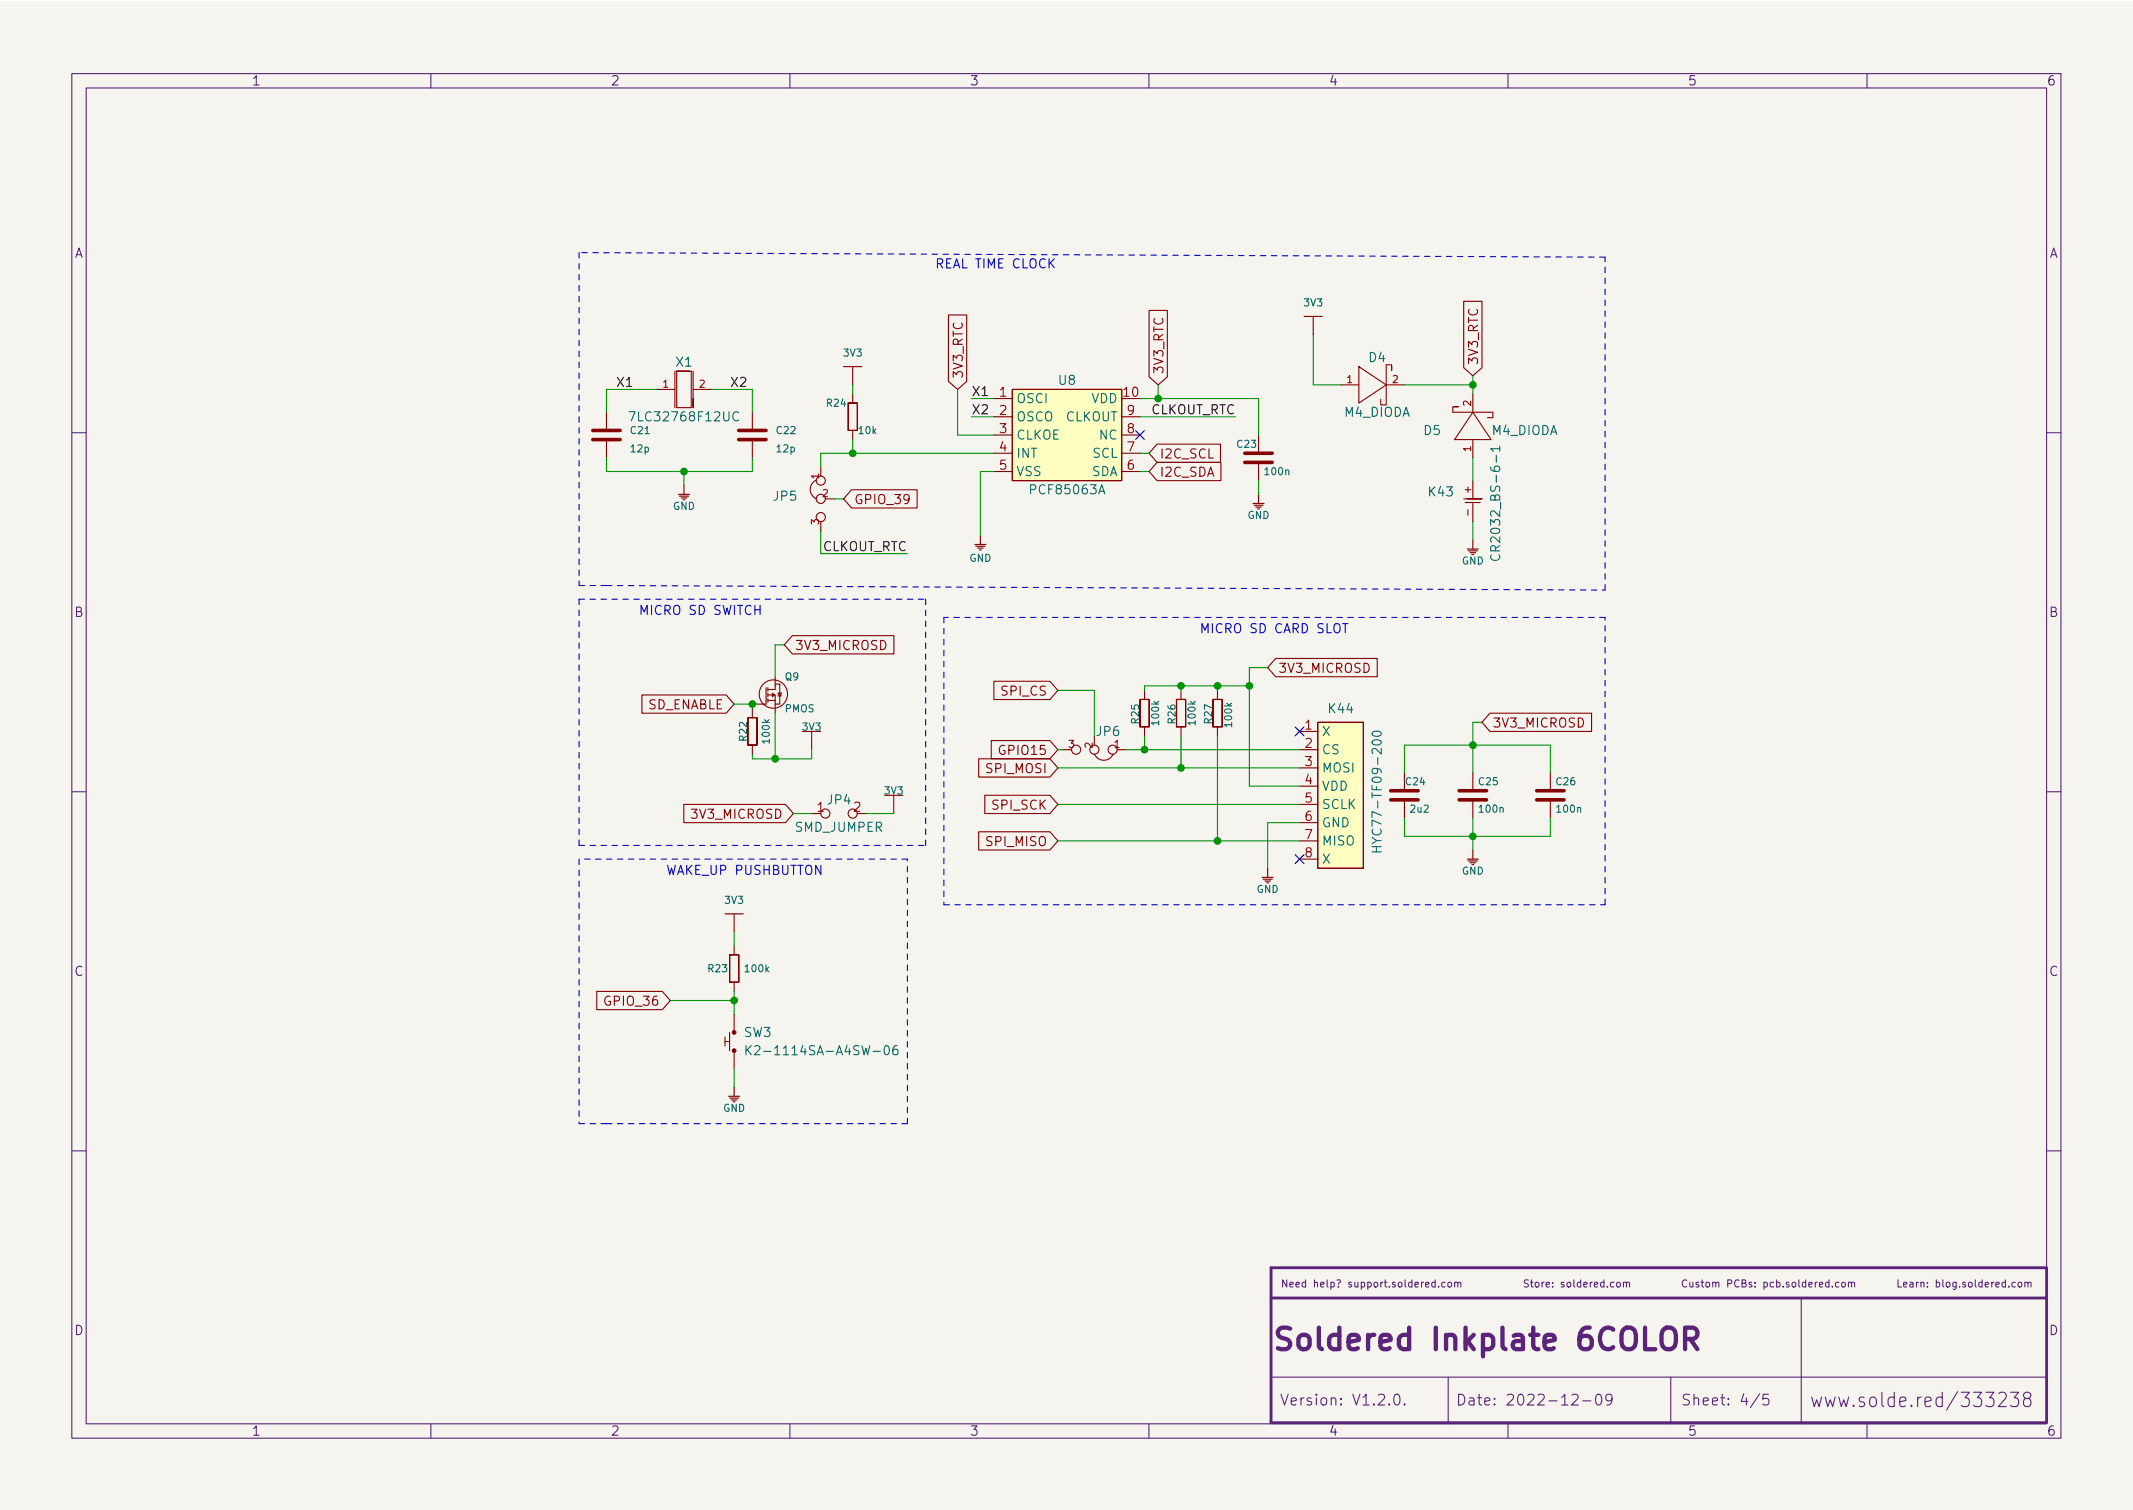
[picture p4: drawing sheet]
<svg xmlns="http://www.w3.org/2000/svg" width="297mm" height="210mm" viewBox="0 0 297 210" stroke-linecap="round" stroke-linejoin="round" font-family="sans-serif">
<path d="M0 .2h297v210.1h-297z" fill="#f5f4ef" stroke="#f5f4ef" stroke-width=".14"/>
<g fill="none" stroke="#5b2379" stroke-width=".15">
<path d="M10 10.2h277v190.1h-277zM12 12.2h273v186.1h-273zM60 10.2v2M110 10.2v2M160 10.2v2M210 10.2v2M260 10.2v2M10 60.2h2M285 60.2h2M10 110.2h2M285 110.2h2M10 160.2h2"/>
<path d="M199.9 178.6l-.3-.1-.2 .2 .1 .5h.4M199.9 178.2v1M200.3 179.1v.1M201.2 178.6l-.2-.1-.2 .2 .1 .5h.3M201.7 178.6l.3-.1 .1 .2v.3l-.1 .2h-.3l-.1-.2zM202.6 178.6l.1-.1 .3 .1v.6M202.6 178.5v.7M203 178.7l.1-.2 .3 .1v.6M225.2 178.6l.1-.1 .3 .1v.4v.2h-.3l-.1-.1zM226.1 178.6l.1-.1 .3 .1v.6M226.1 178.5v.7M226.5 178.7l.1-.2 .3 .1v.6"/>
<path d="M234.9 178.3a.47 .47 0 0 0-.7 .3 .47 .47 0 0 0 .5 .6l.2-.1M235.3 178.5l.1 .7h.2l.1-.1M235.7 178.5v.7M236.6 178.6l-.3-.1-.1 .2v.1l.4 .1v.3h-.4M236.9 178.5h.4M237 178.2v.9l.3 .1M237.6 178.6l.3-.1 .2 .2v.3l-.2 .2h-.3v-.2zM238.5 178.6l.1-.1 .3 .1v.6M238.5 178.5v.7M238.9 178.7l.2-.2 .2 .1 .1 .6M240.6 178.7h.5l.1-.2-.1-.2-.5-.1v1M242.2 178.3a.47 .47 0 0 0-.7 .3 .47 .47 0 0 0 .5 .6l.2-.1"/>
<path d="M242.6 178.7l.4-.1 .1-.1v-.2l-.5-.1v1h.4l.1-.1 .1-.2-.3-.2M243.9 178.6l-.2-.1-.1 .2v.1l.3 .1v.3h-.3M244.4 179.1v.1M244.4 178.6v.1M245.6 178.6l.3-.1 .2 .2-.1 .5h-.4M245.6 178.5v1M247 178.6l-.3-.1-.2 .2 .1 .5h.4M247.4 178.6l.3-.1 .2 .2-.1 .5h-.4M247.4 178.2v1M248.3 179.1v.1M249.1 178.6l-.2-.1-.2 .2 .1 .1 .3 .1v.3h-.4M249.6 178.6l.3-.1 .2 .2v.3l-.2 .2h-.3v-.2z"/>
<path d="M250.5 178.2v.9l.1 .1M251.5 178.6l-.3-.1-.2 .2 .1 .5h.4M251.5 178.2v1M251.9 178.9l.5-.1-.1-.2-.3-.1-.1 .2v.5h.4M252.8 178.5v.7M253.1 178.5l-.3 .2M253.4 178.9l.4-.1v-.2l-.3-.1-.1 .2v.5h.4M254.7 178.6l-.3-.1-.2 .2 .1 .5h.4M254.7 178.2v1M255.2 179.1v.1M256.1 178.6l-.3-.1-.2 .2 .1 .5h.4M256.5 178.6l.1-.1 .3 .1 .1 .4-.1 .2h-.3l-.1-.1z"/>
<path d="M257.4 178.6l.2-.1 .2 .1v.6M257.4 178.5v.7M257.8 178.7l.2-.2 .2 .1 .1 .6M280.6 178.6l-.2-.1-.2 .2 .1 .5h.3M281.1 178.6l.1-.1 .3 .1 .1 .4-.1 .2h-.3l-.1-.1zM282 178.6l.1-.1 .3 .1v.6M282 178.5v.7M282.4 178.7l.2-.2 .2 .1v.6M285 160.2h2M60 198.3v2M110 198.3v2M160 198.3v2"/>
<path d="M177 191.8h108M194.3 194.2a.36 .36 0 0 1 .6 .2 .77 .77 0 0 1-.4 1.2 1 1 0 0 1-.2-1.4zM195.6 195.5l.1 .1h-.1h-.1l.1-.1v.1M201.7 191.8v6.5M210 198.3v2M218.9 194.3l.2-.2 .5 .1a.41 .41 0 0 1 .1 .6l-.9 .8h1M220.4 195.1h1.2M222.4 194.2a.36 .36 0 0 1 .6 .2 .77 .77 0 0 1-.4 1.2 1 1 0 0 1-.2-1.4zM224.5 194.8l-.3 .3h-.3l-.3-.3v-.4l.2-.2 .4-.1 .2 .2a.99 .99 0 0 1-.3 1.3h-.3M232.7 191.8v6.5M245.1 194.1l-1.3 1.9M246.3 194.1h-.7l-.1 .7 .2-.1 .5 .1 .1 .2v.5l-.2 .1h-.4l-.2-.1"/>
<path d="M250.8 180.7v17.6M260 198.3v2M270.5 194.6l-.5-.1-.4 .4v.6l.2 .3 .2 .1 .5-.1M270.5 193.9v2M272.6 193.8l-1.5 2.5M282.1 194.7l-.1-.1a.43 .43 0 0 1-.2-.4 .43 .43 0 0 1 .3-.3l.5 .1a.43 .43 0 0 1 .2 .4 .43 .43 0 0 1-.3 .3l-.5 .1a.67 .67 0 0 0 0 1l.1 .1 .5-.1a.67 .67 0 0 0 0-1l-.1-.1"/>
</g>
<path d="M231.5 185.3a1.01 1.01 0 0 1 1.2-.4 1.01 1.01 0 0 1 .7 1v1a1 1 0 0 1-1 1 1 1 0 0 1-1-1v-1zM234.7 186.4h1.1a.81 .81 0 0 0 .6-.7 .81 .81 0 0 0-.6-.8h-1.1v3M235.4 186.4l1 1.5" fill="none" stroke="#5b2379" stroke-width=".6"/>
<path d="M284.8 176.5h-107.8v21.6h107.9M285 176.5v21.6M177 180.7h108" fill="none" stroke="#5b2379" stroke-width=".4"/>
<g fill="#840000" stroke="#840000" stroke-width=".15">
<circle cx="102.2" cy="146.3" r=".25"/>
<circle cx="102.2" cy="143.8" r=".25"/>
</g>
<g fill="none" stroke="#840000" stroke-width=".15">
<path d="M84.5 57.4v2.5M91.4 54.2h2.6M94 51.7v5.1M94.2 51.7v5.1h2.1v-5.1h-2.1h1.8M96.5 51.7v5.1v-1.3M96.5 54.2h2.6M104.8 57.4v2.5M118.1 59.9h1.3zM118.1 56.1v3.8zM118.1 56.1h1.3zM118.7 51v2.6M118.7 54.9v1.2"/>
<path d="M118.7 59.9v1.3M119.4 56.1v3.8zM132.1 43.9h2.5v9.2l-1.3 1.1-1.2-1.1zM138.4 55.5h2.6M138.4 58h2.6M141 54.2h15.2v12.7h-15.2zM156.2 58h2.5M160 43.2h2.6v9.3l-1.3 1.1-1.3-1.1zM182.9 44.1v2.5M186.7 53.6h2.5M189.2 51l3.8 2.6-3.8 2.5zM193 53.6h2.6"/>
<path d="M193.8 51v.6v-.8h-.8v5.6h-.7v-.8M202.6 56.6h.5h-.8v.8h5.6v.8h-.8M203.8 42h2.6v9.2l-1.3 1.1-1.3-1.1zM205.1 57.4l2.5 3.8h-5zM205.1 54.9v2.5M84.5 61.2v2.5M104.8 61.2v2.5M113.7 66.8a1.42 1.42 0 0 0-.9 1.4 1.42 1.42 0 0 0 .9 1.3M114.3 65v1.3M114.3 72.6v1.3M114.9 69.5h1.3M118.6 68.2h9.1v2.5h-9.1l-1.1-1.2z"/>
<path d="M138.4 60.6h2.6M138.4 63.1h2.6M138.4 65.7h2.6M156.2 60.6h2.5M156.2 63.1h2.5M156.2 65.7h2.5M161.1 61.8h8.9v2.6h-8.9l-1.1-1.3zM161.1 64.4h8.9v2.5h-8.9l-1.1-1.2zM175.3 60.6v2.5M175.3 64.4v2.5M203.8 69.5h2.6h-2.1M204.3 70h-.2h2"/>
<path d="M205.1 61.2v2.5M205.1 66.9v2.6M205.1 70.1v2.5M89.4 96.8h11.7l1.1 1.2-1.1 1.3h-11.7zM104.1 99.9l.1 3.9zM104.1 99.9h1.3zM104.8 98.7v1.2M105.4 99.9v3.9zM106.7 95.8v2.2h-1.3M106.9 96.8h1v.7M106.9 95.8v.5M106.9 96.5v.5"/>
<path d="M106.9 97.3v.5M106.9 97.5h1M107.6 96.5l.2 .3-.2 .2zM107.9 95.2h.7v2.8h-.7M107.9 94.2v1.8h-1M107.9 97.5v1.8M108.3 96.5h.5l-.2 .4zM108.3 96.9h.5M110.3 88.5h14.2v2.6h-14.2l-1.1-1.3zM138.4 94.9h7.8l1.1 1.2-1.1 1.3h-7.8zM158.7 97.4l.1 3.8zM158.7 97.4h1.3z"/>
<path d="M159.4 96.1v1.3M160 97.4v3.8zM163.8 97.4l.1 3.8zM163.8 97.4h1.3zM164.5 96.1v1.3M165.1 97.4v3.8zM168.9 97.4v3.8zM168.9 97.4h1.3zM169.5 96.1v1.3M170.2 97.4v3.8zM177.6 91.7h14.2v2.5h-14.2l-1.1-1.2zM207.5 99.3h14.1v2.5h-14.1l-1.1-1.2z"/>
<path d="M95.2 112h14.2l1.1 1.3-1.1 1.2h-14.2zM104.1 103.7l1.3 .1zM104.8 103.8v1.2M113 101.8v2.6M113 113.3h1.3M119.4 113.3h1.2M124.5 110.7v2.6M136.3 105.7h9.9l1.1 1.2-1.1 1.3h-9.9zM136.3 115.8h9.9l1.1 1.3-1.1 1.3h-9.9zM137.1 110.7h9.1l1.1 1.3-1.1 1.3h-9.1zM138 103.1h8.2l1.1 1.3-1.1 1.3h-8.2zM148 104.4h1.2"/>
<path d="M152.4 102.5v1.3M152.4 105a1.42 1.42 0 0 0 1.3 .9 1.42 1.42 0 0 0 1.3-.9M155.6 104.4h1.2M158.7 101.2h1.3zM159.4 101.2v1.3M163.8 101.2h1.3zM164.5 101.2v1.3M168.9 101.2h1.3zM169.5 101.2v1.3M181 104.4h2.5M181 101.8h2.5M181 106.9h2.5"/>
<path d="M181 109.5h2.5M181 112h2.5M181 114.5h2.5M181 117.1h2.5M181 119.6h2.5M183.5 100.6h6.4v20.3h-6.4zM195.6 107.6v2.5M195.6 111.4v2.5M205.1 107.6v2.5M205.1 111.4v2.5M215.9 107.6v2.5M215.9 111.4v2.5"/>
<path d="M83.1 138h9.1l1.1 1.3-1.1 1.3h-9.1zM101.6 136.7l1.3 .1zM101.6 133v3.8zM101.6 132.9l1.3 .1zM102.2 127.2v2.6M102.2 131.7v1.3M102.2 136.8v1.2M102.9 133v3.8zM101 145h.6M101 144.4v1.3M101.6 143.8v2.5M102.2 141.2v2.6"/>
<path d="M102.2 146.3v2.5"/>
<circle cx="114.3" cy="69.5" r=".63"/>
<circle cx="114.3" cy="66.9" r=".63"/>
<circle cx="114.3" cy="72" r=".63"/>
<circle cx="107.7" cy="96.6" r="1.97"/>
<circle cx="114.9" cy="113.3" r=".63"/>
<circle cx="118.7" cy="113.3" r=".63"/>
<circle cx="149.9" cy="104.4" r=".63"/>
<circle cx="152.4" cy="104.4" r=".63"/>
<circle cx="154.9" cy="104.4" r=".63"/>
</g>
<g fill="none" stroke="#006464" stroke-width=".15">
<path d="M87.6 57.3h.8l-.5 1.3M102.8 57.5a.51 .51 0 0 0-.6 0 .51 .51 0 0 0-.1 .6 .48 .48 0 0 0 .2 .4 .48 .48 0 0 0 .5 0M207.7 77.2a.51 .51 0 0 0 0 .7 .51 .51 0 0 0 .6 .1 .48 .48 0 0 0 .5-.2 .48 .48 0 0 0-.1-.6M208.9 62.5h-1.3l.3 .4M208.9 62.1v.8M191.1 118.6h1.2M191.1 117.9h1.2M191.2 101.9l.4-.1 .5 .1 .2 .1v.2a.79 .79 0 0 1-1.2 0zM191.7 117.9v.7M103.9 145.6v1.3M104.1 146.1l.5 .8M104.6 145.6l-.7 .7"/>
<path d="M105.1 145.7l.2-.1h.3l.2 .1v.3v.1l-.8 .8h.8M123.2 145.7l.3-.1a.79 .79 0 0 1 0 1.3l-.2-.1-.1-.2-.1-.5zM124.9 145.6a.5 .5 0 0 0-.6 .5v.5l.1 .2 .4 .1 .2-.1 .1-.5-.2-.2h-.3l-.3 .2"/>
</g>
<g fill="none" stroke="#840000" stroke-width=".16">
<path d="M117.5 51h2.5M181.6 44.1h2.5M94.5 68.8h1.5M94.6 69.1h1.3M94.9 69.3h.7M95.2 67.6v1.2M135.8 75.8h1.5M135.9 76.1h1.3M136.1 76.3h.8M136.4 76.6h.3M136.5 74.5v1.3M174.5 70.1h1.5"/>
<path d="M174.6 70.4h1.3M174.9 70.6h.7M175.3 68.8v1.3M204.3 76.4h1.6M204.5 76.7h1.2M204.7 77h.8M205.1 75.2v1.2M111.8 101.8h2.5M123.2 110.7h2.5M204.3 119.6h1.6M204.5 119.9h1.2M205.1 118.4v1.2"/>
<path d="M101 127.2h2.5M175.8 122.2h1.5M175.9 122.4h1.3M176.1 122.7h.8M176.5 120.9v1.3M204.7 120.1h.8M101.5 152.6h1.5M101.6 152.9h1.3M101.9 153.2h.7M102.2 151.4v1.2"/>
</g>
<path d="M82.5 59.9h3.9M102.9 59.9h3.8M82.5 61.2h3.9M102.9 61.2h3.8M173.4 64.4h3.8M173.4 63.1h3.8M193.7 111.4h3.8M193.7 110.1h3.8M203.2 111.4h3.8M203.2 110.1h3.8M214 111.4h3.8M214 110.1h3.8" fill="none" stroke="#840000" stroke-width=".5"/>
<g fill="#ffffc2" stroke="#ffffc2" stroke-width=".14">
<path d="M141 54.2h15.2v12.7h-15.2z"/>
<path d="M183.5 100.6h6.4v20.3h-6.4z"/>
</g>
<path d="M146.3 36.6l.5 .7M146.8 36l-.7 .8M105.1 84.9h.7M105.8 84.3v1.3M187 86.8h.7M187.3 86.8v1.3" fill="none" stroke="#0000c2" stroke-width=".15"/>
<g fill="none" stroke="#0000c2" stroke-width=".15" stroke-dasharray=".8 .8">
<path d="M80.6 35.2v46.3M223.5 35.8l-142.9-.6M80.6 83.4v34.3M80.6 81.5h3.9M80.6 83.4h48.3M84.5 81.5l139 .7M131.4 86v40M223.5 82.2v-46.4M223.5 86h-92.1M80.6 117.7h48.3M80.6 119.6v36.9M126.4 119.6h-45.8"/>
<path d="M128.9 117.7v-34.3M131.4 126h92.1M223.5 126v-40M80.6 156.5h3.9M84.5 156.5h41.9M126.4 156.5v-36.9"/>
</g>
<g fill="none" stroke="#009600" stroke-width=".15">
<path d="M91.4 54.2h-6.9v3.2M99.1 54.2h5.7v3.2M118.7 53.6v1.3M133.3 54.2v6.4h5.1M135.3 58h3.1M135.3 55.5h3.1M158.7 58h13.4M158.7 55.5h16.6v5.1M161.3 53.6v1.9M182.9 46.6v7h3.8M195.6 53.6h9.5M205.1 52.3v2.6"/>
<path d="M84.5 63.7v2h20.3v-2M95.2 65.7v1.9M114.3 73.9v3.2h12.1M116.2 69.5h1.3M118.7 61.2v1.9M138.4 65.7h-1.9v8.8M138.4 63.1h-24.1v1.9M158.7 65.7h1.3M158.7 63.1h1.3M175.3 66.9v1.9M205.1 63.7v3.2M205.1 72.6v2.6"/>
<path d="M102.2 98h3.2M104.8 98v.7M107.9 99.3v6.4M109.2 89.8h-1.3v4.4M147.3 96.1h5.1v6.4M164.5 95.5v.6M169.5 95.5v.6M174 95.5h-14.6v.6M176.5 93h-2.5v16.5h7M110.5 113.3h2.5M113 104.4v1.3h-8.2v-.7M120.6 113.3h3.9"/>
<path d="M147.3 117.1h33.7M147.3 106.9h33.7M147.3 104.4h.7M147.3 112h33.7M156.8 104.4h24.2M159.4 102.5v1.9M164.5 102.5v4.4M169.5 102.5v14.6M181 114.5h-4.5v6.4M195.6 107.6v-3.8h20.3v3.8M195.6 113.9v2.6h20.3v-2.6M205.1 113.9v4.5"/>
<path d="M206.4 100.6h-1.3v7M93.3 139.3h8.9M102.2 129.8v1.9M102.2 138v3.2M102.2 148.8v2.6"/>
</g>
<path d="M158.1 60l1.3 1.2M159.4 60l-1.3 1.2M180.4 119l1.2 1.2M180.4 101.2l1.2 1.3M181.6 119l-1.2 1.2M181.6 101.2l-1.2 1.3" fill="none" stroke="#000084" stroke-width=".15"/>
<g fill="#009600" stroke="#009600" stroke-width=".15">
<circle cx="205.1" cy="103.8" r=".46"/>
<circle cx="205.1" cy="116.5" r=".46"/>
<circle cx="107.9" cy="105.7" r=".46"/>
<circle cx="104.8" cy="98" r=".46"/>
<circle cx="102.2" cy="139.3" r=".46"/>
<circle cx="205.1" cy="53.6" r=".46"/>
<circle cx="161.3" cy="55.5" r=".46"/>
<circle cx="169.5" cy="95.5" r=".46"/>
<circle cx="174" cy="95.5" r=".46"/>
<circle cx="164.5" cy="95.5" r=".46"/>
<circle cx="118.7" cy="63.1" r=".46"/>
<circle cx="95.2" cy="65.7" r=".46"/>
<circle cx="159.4" cy="104.4" r=".46"/>
<circle cx="164.5" cy="106.9" r=".46"/>
<circle cx="169.5" cy="117.1" r=".46"/>
</g>
<text font-size="4.2" fill="#5b2379" x="177" y="188">Soldered Inkplate 6COLOR</text>
<g font-size="2.8" fill="#5b2379">
<text x="252" y="196">www.solde.red/</text>
<text x="272.8" y="196">333238</text>
</g>
<g font-size="2.1" fill="#5b2379">
<text x="178.2" y="195.7">Version: V1.2.0.</text>
<text x="202.7" y="195.7">Date: 2022-12-09</text>
<text x="234" y="195.7">Sheet: 4/5</text>
</g>
<g font-size="1.8" fill="#5b2379">
<text x="35" y="11.9">1</text>
<text x="85" y="11.9">2</text>
<text x="135" y="11.9">3</text>
<text x="185" y="11.9">4</text>
<text x="235" y="11.9">5</text>
<text x="285" y="11.9">6</text>
<text x="10.3" y="35.9">A</text>
<text x="285.3" y="35.9">A</text>
<text x="10.3" y="85.9">B</text>
<text x="285.3" y="85.9">B</text>
<text x="10.3" y="135.9">C</text>
<text x="285.3" y="135.9">C</text>
<text x="10.3" y="185.9">D</text>
<text x="285.3" y="185.9">D</text>
<text x="35" y="199.9">1</text>
<text x="85" y="199.9">2</text>
<text x="135" y="199.9">3</text>
<text x="185" y="199.9">4</text>
<text x="235" y="199.9">5</text>
<text x="285" y="199.9">6</text>
</g>
<g font-size="1.8" fill="#0000c2">
<text x="130.2" y="37.4">REAL TIME CLOCK</text>
<text x="88.9" y="85.6">MICRO SD SWITCH</text>
<text x="167" y="88.2">MICRO SD CARD SLOT</text>
<text x="92.7" y="121.8">WAKE_UP PUSHBUTTON</text>
</g>
<g font-size="1.8" fill="#0f0f0f">
<text x="85.7" y="53.9">X1</text>
<text x="101.6" y="53.9">X2</text>
<text x="135.3" y="55.1">X1</text>
<text x="135.3" y="57.7">X2</text>
<text x="160.1" y="57.7">CLKOUT_RTC</text>
<text x="114.4" y="76.7">CLKOUT_RTC</text>
</g>
<g font-size="1.8" fill="#006464">
<text x="94.2" y="51">X1</text>
<text x="147.5" y="53.6">U8</text>
<text x="190.6" y="50.4">D4</text>
<text x="88.3" y="58.7">7LC32768F12UC</text>
<text x="141.5" y="56.1">OSCI</text>
<text x="141.5" y="58.7">OSCO</text>
<text x="148.3" y="58.7">CLKOUT</text>
<text x="152" y="56.1">VDD</text>
<text x="187.2" y="58">M4_DIODA</text>
<text x="141.5" y="61.2">CLKOE</text>
<text x="141.5" y="63.7">INT</text>
<text x="152.2" y="63.7">SCL</text>
<text x="153.1" y="61.2">NC</text>
<text x="198.3" y="60.6">D5</text>
<text x="207.8" y="60.6">M4_DIODA</text>
<text x="107.7" y="69.7">JP5</text>
<text x="141.5" y="66.3">VSS</text>
<text x="143.7" y="68.8">PCF85063A</text>
<text x="152" y="66.3">SDA</text>
<text x="199" y="69.1">K43</text>
<text x="208.9" y="76.6" transform="rotate(-90 208.9 76.6)">CR2032_BS-6-1</text>
<text x="185.1" y="99.3">K44</text>
<text x="152.7" y="102.5">JP6</text>
<text x="184" y="102.5">X</text>
<text x="184" y="105">CS</text>
<text x="184" y="107.6">MOSI</text>
<text x="115.3" y="112">JP4</text>
<text x="184" y="110.1">VDD</text>
<text x="184" y="112.6">SCLK</text>
<text x="110.7" y="115.8">SMD_JUMPER</text>
<text x="184" y="115.2">GND</text>
<text x="184" y="117.7">MISO</text>
<text x="192.4" y="117.2" transform="rotate(-90 192.4 117.2)">HYC77-TF09-200</text>
<text x="184" y="120.3">X</text>
<text x="103.6" y="144.4">SW3</text>
<text x="105.7" y="146.9">K2-1114SA-A4SW-06</text>
</g>
<g font-size="1.8" fill="#840000">
<text x="134.1" y="52.8" transform="rotate(-90 134.1 52.8)">3V3_RTC</text>
<text x="162" y="52.2" transform="rotate(-90 162 52.2)">3V3_RTC</text>
<text x="205.8" y="50.9" transform="rotate(-90 205.8 50.9)">3V3_RTC</text>
<text x="161.4" y="63.8">I2C_SCL</text>
<text x="118.9" y="70.2">GPIO_39</text>
<text x="161.4" y="66.4">I2C_SDA</text>
<text x="110.6" y="90.5">3V3_MICROSD</text>
<text x="178" y="93.7">3V3_MICROSD</text>
<text x="90.1" y="98.8">SD_ENABLE</text>
<text x="139.6" y="96.9">SPI_CS</text>
<text x="207.8" y="101.3">3V3_MICROSD</text>
<text x="137.5" y="107.7">SPI_MOSI</text>
<text x="139.5" y="105.1">GPIO15</text>
<text x="138.3" y="112.7">SPI_SCK</text>
<text x="96.6" y="114">3V3_MICROSD</text>
<text x="137.5" y="117.8">SPI_MISO</text>
<text x="84.5" y="140">GPIO_36</text>
</g>
<g font-size="1.8" fill="#a90000">
<text x="139.2" y="55.2">1</text>
<text x="139.2" y="57.8">2</text>
<text x="156.5" y="55.2">10</text>
<text x="157" y="57.8">9</text>
<text x="139.2" y="60.3">3</text>
<text x="139.2" y="62.9">4</text>
<text x="139.2" y="65.4">5</text>
<text x="157" y="65.4">6</text>
<text x="157" y="62.9">7</text>
<text x="157" y="60.3">8</text>
<text x="181.8" y="101.6">1</text>
<text x="181.8" y="104.1">2</text>
<text x="181.8" y="106.7">3</text>
<text x="113.8" y="113">1</text>
<text x="118.9" y="113">2</text>
<text x="181.8" y="109.2">4</text>
<text x="181.8" y="111.8">5</text>
<text x="181.8" y="114.3">6</text>
<text x="181.8" y="116.8">7</text>
<text x="181.8" y="119.4">8</text>
</g>
<g font-size="1.4" fill="#006464">
<text x="181.6" y="42.7">3V3</text>
<text x="117.5" y="49.6">3V3</text>
<text x="115.2" y="56.6">R24</text>
<text x="87.9" y="60.4">C21</text>
<text x="87.9" y="63">12p</text>
<text x="108.2" y="60.4">C22</text>
<text x="108.2" y="63">12p</text>
<text x="119.6" y="60.4">10k</text>
<text x="172.3" y="62.3">C23</text>
<text x="93.7" y="71">GND</text>
<text x="176.3" y="66.2">100n</text>
<text x="173.7" y="72.2">GND</text>
<text x="135" y="78.2">GND</text>
<text x="203.6" y="78.6">GND</text>
<text x="109.4" y="94.7">Q9</text>
<text x="109.3" y="99.2">PMOS</text>
<text x="111.8" y="101.7">3V3</text>
<text x="158.6" y="100.7" transform="rotate(-90 158.6 100.7)">R25</text>
<text x="161.4" y="100.8" transform="rotate(-90 161.4 100.8)">100k</text>
<text x="163.7" y="100.7" transform="rotate(-90 163.7 100.7)">R26</text>
<text x="166.5" y="100.8" transform="rotate(-90 166.5 100.8)">100k</text>
<text x="168.8" y="100.7" transform="rotate(-90 168.8 100.7)">R27</text>
<text x="171.6" y="101.1" transform="rotate(-90 171.6 101.1)">100k</text>
<text x="104" y="103.1" transform="rotate(-90 104 103.1)">R22</text>
<text x="107.2" y="103.4" transform="rotate(-90 107.2 103.4)">100k</text>
<text x="123.2" y="110.6">3V3</text>
<text x="195.8" y="109.3">C24</text>
<text x="196.5" y="113.1">2u2</text>
<text x="206" y="109.3">C25</text>
<text x="206.1" y="113.1">100n</text>
<text x="216.8" y="109.3">C26</text>
<text x="216.9" y="113.1">100n</text>
<text x="101" y="125.8">3V3</text>
<text x="175" y="124.3">GND</text>
<text x="203.6" y="121.8">GND</text>
<text x="98.7" y="135.4">R23</text>
<text x="103.9" y="135.4">100k</text>
<text x="100.7" y="154.8">GND</text>
</g>
<g font-size="1.4" fill="#a90000">
<text x="92.3" y="54">1</text>
<text x="97.4" y="54">2</text>
<text x="187.6" y="53.3">1</text>
<text x="193.9" y="53.3">2</text>
<text x="204.9" y="56.5" transform="rotate(-90 204.9 56.5)">2</text>
<text x="204.9" y="62.9" transform="rotate(-90 204.9 62.9)">1</text>
<text x="114" y="66.7" transform="rotate(-90 114 66.7)">1</text>
<text x="114.5" y="69.2">2</text>
<text x="204.9" y="71.6" transform="rotate(-90 204.9 71.6)">-</text>
<text x="204.9" y="68.6" transform="rotate(-90 204.9 68.6)">+</text>
<text x="114" y="73" transform="rotate(-90 114 73)">3</text>
<text x="148.8" y="104.1">3</text>
<text x="152.1" y="104.1" transform="rotate(-90 152.1 104.1)">2</text>
<text x="155.2" y="104.1">1</text>
</g>
<g font-size="1.4" fill="#5b2379">
<text x="178.3" y="179.3">Need help? support.soldered.com</text>
<text x="212" y="179.3">Store: soldered.com</text>
<text x="264" y="179.3">Learn: blog.soldered.com</text>
</g>
</svg>
